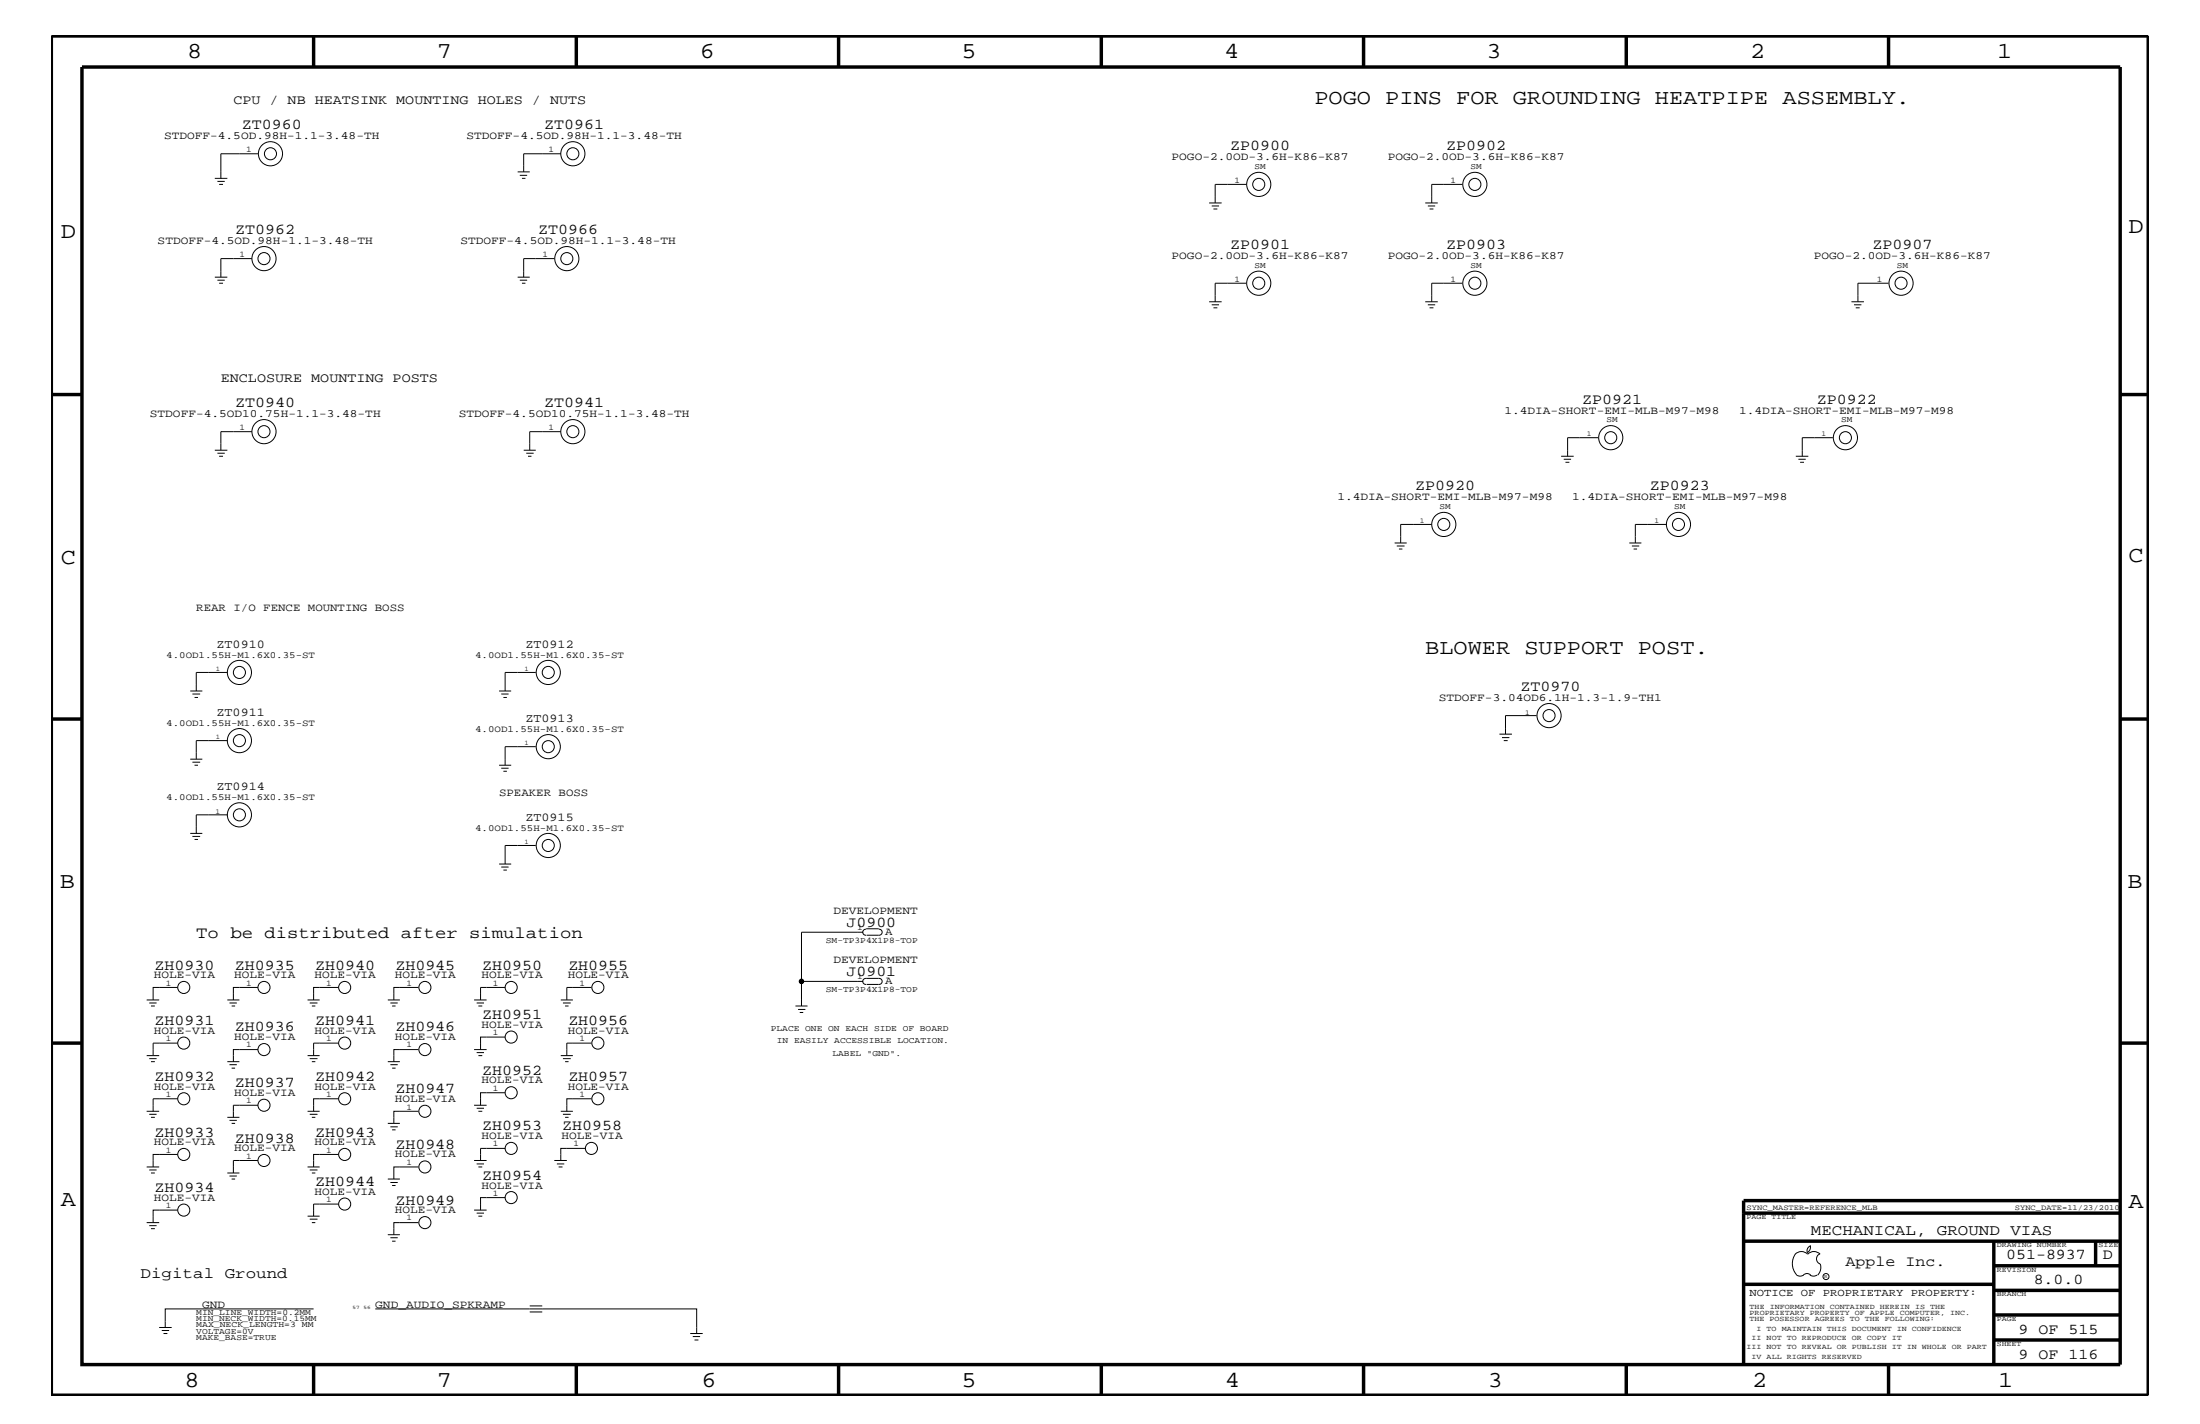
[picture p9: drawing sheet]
<svg xmlns="http://www.w3.org/2000/svg" width="432mm" height="279mm" viewBox="0 0 432 279" stroke-linecap="round" stroke-linejoin="round" font-family="sans-serif">
<g fill="none" stroke="#000" stroke-width=".2">
<path d="M42.2 35h2.4M42.7 35.6h1.4M43 36.2h.8M50.6 30.2h-7.3v4.8M101.6 33.7h2.4M102 34.4h1.5M102.4 35h.7M110.1 30.2h-7.3v3.5M237.3 39.8h2.5M244.6 36.2h-6.1v3.6M279.7 39.8h2.5M287 36.2h-6v3.6"/>
<path d="M42.2 54.4h2.4M42.7 55h1.4M43 55.6h.8M49.4 50.7h-6.1v3.7M101.6 54.4h2.4M102 55h1.5M102.4 55.6h.7M108.8 50.7h-6v3.7M237.3 59.2h2.5M237.8 40.4h1.5M237.8 59.8h1.5M238.2 41h.7"/>
<path d="M244.6 55.6h-6.1v3.6M279.7 59.2h2.5M280.2 40.4h1.5M280.2 59.8h1.5M280.6 41h.7M287 55.6h-6v3.6M363.4 59.2h2.4M363.9 59.8h1.4M370.7 55.6h-6v3.6M238.2 60.4h.7M280.6 60.4h.7M364.2 60.4h.8"/>
<path d="M42.2 88.3h2.4M42.7 88.9h1.4M43 89.5h.8M49.4 84.7h-6.1v3.6M102.8 88.3h2.4M103.3 88.9h1.4M103.6 89.5h.7M110.1 84.7h-6.1v3.6M306.4 89.5h2.5M306.9 90.1h1.5M307.3 90.7h.7M313.7 85.9h-6v3.6"/>
<path d="M352.5 89.5h2.4M353 90.1h1.4M353.3 90.7h.8M359.7 85.9h-6v3.6M273.7 106.5h2.4M274.2 107.1h1.5M274.6 107.7h.7M281 102.9h-6.1v3.6M319.8 106.5h2.4M320.3 107.1h1.4M320.6 107.7h.7M327.1 102.9h-6.1v3.6"/>
<path d="M37.3 135.6h2.4M37.8 136.2h1.5M38.2 136.8h.7M44.6 131.9h-6.1v3.7M98 135.6h2.3M98.4 136.2h1.4M98.8 136.8h.7M105.2 131.9h-6.1v3.7M37.3 149h2.4M37.8 149.5h1.5M38.2 150.1h.7M44.6 145.3h-6.1v3.7"/>
<path d="M44.6 159.9h-6.1v3.6M98 150.1h2.3M98.4 150.7h1.4M98.8 151.3h.7M105.2 146.5h-6.1v3.6M294.3 144h2.5M294.8 144.7h1.4M295.1 145.3h.8M301.6 140.4h-6.1v3.6M37.3 163.5h2.4M37.8 164.1h1.5M38.2 164.7h.7"/>
<path d="M98 169.5h2.3M98.4 170.1h1.4M98.8 170.7h.7M105.2 165.9h-6.1v3.6M28.8 196.2h2.4M29.3 196.8h1.4M29.6 197.4h.8M34.9 193.7h-4.8v2.5M44.6 196.2h2.4M45 196.8h1.5M45.5 197.4h.6M50.6 193.7h-4.8v2.5"/>
<path d="M60.4 196.2h2.3M60.8 196.8h1.5M61.2 197.4h.7M66.4 193.7h-4.8v2.5M76.1 196.2h2.4M76.6 196.8h1.5M77 197.4h.6M82.1 193.7h-4.8v2.5M93 196.2h2.5M93.6 196.8h1.4M93.9 197.4h.8M99.1 193.7h-4.8v2.5"/>
<path d="M110.1 196.2h2.3M110.5 196.8h1.5M110.9 197.4h.7M116.1 193.7h-4.8v2.5M156.1 197.4h2.4M156.6 198.1h1.5M157 198.7h.6M157.3 192.6v4.8M169.4 182.9h-12.1v9.7h12.1M170 182.3a.59 .59 0 0 0-.7 .6 .59 .59 0 0 0 .7 .6M170 193.1a.6 .6 0 0 1-.7-.5 .6 .6 0 0 1 .7-.6h2.5a.59 .59 0 0 1 .6 .6 .59 .59 0 0 1-.6 .5l-2.4 .1M170 182.2h2.5"/>
<path d="M172.5 182.3a.59 .59 0 0 1 .6 .6 .59 .59 0 0 1-.6 .6h-2.4M28.8 207.1h2.4M28.8 218h2.4M29.3 207.7h1.4M29.3 218.6h1.4M29.6 208.3h.8M29.6 219.2h.8M34.9 204.7h-4.8v2.4M34.9 215.6h-4.8v2.4M44.6 208.3h2.4M44.6 219.2h2.4M45 208.9h1.5"/>
<path d="M45 219.8h1.5M45.5 209.6h.6M50.6 205.9h-4.8v2.4M50.6 216.9h-4.8v2.3M60.4 207.1h2.3M60.4 218h2.3M60.8 207.7h1.5M60.8 218.6h1.5M61.2 208.3h.7M61.2 219.2h.7M66.4 215.6h-4.8v2.4M66.4 204.7h-4.8v2.4"/>
<path d="M76.1 208.3h2.4M76.6 208.9h1.5M77 209.6h.6M82.1 218h-4.8v2.4M82.1 205.9h-4.8v2.4M93 205.9h2.5M93 216.9h2.5M93.6 206.5h1.4M93.6 217.5h1.4M93.9 207.1h.8M93.9 218h.8M99.1 214.4h-4.8v2.5"/>
<path d="M99.1 203.5h-4.8v2.4M110.1 207.1h2.3M110.1 218h2.3M110.5 207.7h1.5M110.5 218.6h1.5M110.9 208.3h.7M110.9 219.2h.7M116.1 215.6h-4.8v2.4M116.1 204.7h-4.8v2.4M28.8 229h2.4M28.8 239.9h2.4M29.3 229.6h1.4"/>
<path d="M29.6 230.2h.8M34.9 237.4h-4.8v2.5M34.9 226.5h-4.8v2.5M44.6 230.2h2.4M45 230.7h1.5M45.5 220.4h.6M45.5 231.3h.6M50.6 227.7h-4.8v2.5M60.4 229h2.3M60.4 238.6h2.3M60.8 229.6h1.5M60.8 239.2h1.5"/>
<path d="M61.2 230.2h.7M61.2 239.9h.7M66.4 226.5h-4.8v2.5M66.4 236.2h-4.8v2.4M76.1 220.4h2.4M76.1 231.3h2.4M76.6 221.1h1.5M76.6 232h1.5M77 221.7h.6M77 232.6h.6M82.1 239.9h-4.8v2.4M82.1 229h-4.8v2.3"/>
<path d="M93 227.7h2.5M93 237.4h2.5M93.6 228.4h1.4M93.6 238h1.4M93.9 229h.8M93.9 238.6h.8M99.1 235h-4.8v2.4M99.1 225.3h-4.8v2.4M108.8 227.7h2.5M109.3 228.4h1.4M109.6 229h.8M114.9 225.3h-4.8v2.4"/>
<path d="M29.3 240.5h1.4M29.6 241.1h.8M61.6 256.8h-29.2v3.7M73.7 256.8h63v4.8M76.1 242.3h2.4M76.6 242.9h1.5M77 243.5h.6M104 257.4h2.4M104 256.2h2.4M352.3 246.1a1.69 1.69 0 0 1 2.5 0M352.4 246a3.3 3.3 0 0 0 .2 4.1M352.6 250.2l.7 .2 .7-.2"/>
<path d="M354 250.2l.7-.3 .7 .3M354.8 246.1a1.69 1.69 0 0 1 2.4 0M355.2 250.2l.7 .2 .7-.2M355.3 244.4v.3a1.18 1.18 0 0 1-.6 1.1M355.4 244.4a.99 .99 0 0 0-.6 1.4M357.2 246a1.04 1.04 0 0 0-.7 1 1.04 1.04 0 0 0 .7 1M357.3 248l.1 .7a2.11 2.11 0 0 1-.6 1.5M31.2 260.5h2.5M31.8 261.1h1.4M32.1 261.6h.8M135.5 261.6h2.4M136 262.2h1.4"/>
<path d="M136.3 262.9h.8"/>
<circle cx="53.1" cy="30.2" r="2.37"/>
<circle cx="53.1" cy="30.2" r="1.19"/>
<circle cx="112.4" cy="30.2" r="2.37"/>
<circle cx="112.4" cy="30.2" r="1.19"/>
<circle cx="247.1" cy="36.2" r="1.19"/>
<circle cx="247.1" cy="36.2" r="2.37"/>
<circle cx="289.5" cy="36.2" r="2.37"/>
<circle cx="289.5" cy="36.2" r="1.19"/>
<circle cx="51.8" cy="50.7" r="1.19"/>
<circle cx="51.8" cy="50.7" r="2.37"/>
<circle cx="111.3" cy="50.7" r="1.19"/>
<circle cx="111.3" cy="50.7" r="2.37"/>
<circle cx="247.1" cy="55.6" r="1.19"/>
<circle cx="247.1" cy="55.6" r="2.37"/>
<circle cx="289.5" cy="55.6" r="2.37"/>
<circle cx="289.5" cy="55.6" r="1.19"/>
<circle cx="373.1" cy="55.6" r="1.19"/>
<circle cx="373.1" cy="55.6" r="2.37"/>
<circle cx="51.8" cy="84.7" r="2.37"/>
<circle cx="51.8" cy="84.7" r="1.19"/>
<circle cx="112.4" cy="84.7" r="2.37"/>
<circle cx="112.4" cy="84.7" r="1.19"/>
<circle cx="316.1" cy="85.9" r="1.19"/>
<circle cx="316.1" cy="85.9" r="2.37"/>
<circle cx="362.2" cy="85.9" r="1.19"/>
<circle cx="362.2" cy="85.9" r="2.37"/>
<circle cx="283.4" cy="102.9" r="1.19"/>
<circle cx="283.4" cy="102.9" r="2.37"/>
<circle cx="329.4" cy="102.9" r="2.37"/>
<circle cx="329.4" cy="102.9" r="1.19"/>
<circle cx="47" cy="131.9" r="1.19"/>
<circle cx="47" cy="131.9" r="2.37"/>
<circle cx="107.6" cy="131.9" r="1.19"/>
<circle cx="107.6" cy="131.9" r="2.37"/>
<circle cx="47" cy="159.9" r="1.19"/>
<circle cx="47" cy="145.3" r="1.19"/>
<circle cx="47" cy="159.9" r="2.37"/>
<circle cx="47" cy="145.3" r="2.37"/>
<circle cx="107.6" cy="146.5" r="1.19"/>
<circle cx="107.6" cy="146.5" r="2.37"/>
<circle cx="304" cy="140.4" r="2.37"/>
<circle cx="304" cy="140.4" r="1.19"/>
<circle cx="107.6" cy="165.9" r="1.19"/>
<circle cx="107.6" cy="165.9" r="2.37"/>
<circle cx="36.1" cy="193.7" r="1.19"/>
<circle cx="51.8" cy="193.7" r="1.19"/>
<circle cx="67.6" cy="193.7" r="1.19"/>
<circle cx="83.4" cy="193.7" r="1.19"/>
<circle cx="100.3" cy="193.7" r="1.19"/>
<circle cx="117.3" cy="193.7" r="1.19"/>
<circle cx="157.3" cy="192.6" r=".42"/>
<circle cx="36.1" cy="215.6" r="1.19"/>
<circle cx="36.1" cy="204.7" r="1.19"/>
<circle cx="51.8" cy="216.9" r="1.19"/>
<circle cx="51.8" cy="205.9" r="1.19"/>
<circle cx="67.6" cy="215.6" r="1.19"/>
<circle cx="67.6" cy="204.7" r="1.19"/>
<circle cx="83.4" cy="218" r="1.19"/>
<circle cx="83.4" cy="205.9" r="1.19"/>
<circle cx="100.3" cy="203.5" r="1.19"/>
<circle cx="100.3" cy="214.4" r="1.19"/>
<circle cx="117.3" cy="215.6" r="1.19"/>
<circle cx="117.3" cy="204.7" r="1.19"/>
<circle cx="36.1" cy="226.5" r="1.19"/>
<circle cx="36.1" cy="237.4" r="1.19"/>
<circle cx="51.8" cy="227.7" r="1.19"/>
<circle cx="67.6" cy="226.5" r="1.19"/>
<circle cx="67.6" cy="236.2" r="1.19"/>
<circle cx="83.4" cy="239.9" r="1.19"/>
<circle cx="83.4" cy="229" r="1.19"/>
<circle cx="100.3" cy="235" r="1.19"/>
<circle cx="100.3" cy="225.3" r="1.19"/>
<circle cx="116.1" cy="225.3" r="1.19"/>
<circle cx="358.4" cy="250.5" r=".59"/>
</g>
<g fill="none" stroke="#000" stroke-width=".68" stroke-linecap="butt">
<path d="M10.1 7.1h411.5v266.7h-411.5zM16.1 13.2h400v254.5h-400zM61.6 7.1v6.1M113.1 7.1v6.1M164.6 7.1v6.1M216.2 7.1v6.1M267.6 7.1v6.1M319.2 7.1v6.1M370.7 7.1v6.1M10.1 77.4h6M416.1 77.4h5.5M10.1 141.1h6"/>
<path d="M416.1 141.1h5.5M10.1 204.7h6M416.1 204.7h5.5M342.2 238h73.9M416.1 235.6h-73.9v32.1M342.2 243.5h73.9M342.2 252h49.1M391.3 243.5v24.2M391.3 258h24.8M391.3 253.2h24.8M391.3 248.4h24.8M411.3 243.5v4.9"/>
<path d="M61.6 267.7v6.1M113.1 267.7v6.1M164.6 267.7v6.1M216.2 268v5.8M267.6 267.7v6.1M319.2 267.7v6.1M370.7 267.7v6.1M391.3 262.9h24.8"/>
</g>
<circle cx="157.3" cy="192.6" r=".42" fill="#000"/>
<g font-size="4.5">
<text x="36.7" y="11.5">8</text>
<text x="85.8" y="11.5">7</text>
<text x="137.3" y="11.5">6</text>
<text x="188.7" y="11.5">5</text>
<text x="240.3" y="11.5">4</text>
<text x="291.8" y="11.5">3</text>
<text x="343.5" y="11.5">2</text>
<text x="392" y="11.5">1</text>
<text x="11.9" y="46.8">D</text>
<text x="417.7" y="45.7">D</text>
<text x="11.9" y="110.6">C</text>
<text x="417.7" y="110.3">C</text>
<text x="11.8" y="174.3">B</text>
<text x="417.6" y="174.2">B</text>
<text x="11.9" y="236.7">A</text>
<text x="417.7" y="237.1">A</text>
<text x="36.2" y="272.1">8</text>
<text x="85.8" y="272.1">7</text>
<text x="137.7" y="272.1">6</text>
<text x="188.7" y="272.1">5</text>
<text x="240.4" y="272.1">4</text>
<text x="292" y="272.1">3</text>
<text x="343.9" y="272.1">2</text>
<text x="392.2" y="272.1">1</text>
</g>
<g font-size="4.1">
<text x="258" y="20.4">POGO PINS FOR GROUNDING HEATPIPE ASSEMBLY.</text>
<text x="279.7" y="128.3">BLOWER SUPPORT POST.</text>
</g>
<text font-size="3.3" x="38.5" y="184.1">To be distributed after simulation</text>
<g font-size="3">
<text x="47.5" y="25.3">ZT0960</text>
<text x="106.8" y="25.3">ZT0961</text>
<text x="241.4" y="29.5">ZP0900</text>
<text x="283.8" y="29.5">ZP0902</text>
<text x="46.2" y="45.9">ZT0962</text>
<text x="105.6" y="45.9">ZT0966</text>
<text x="241.4" y="48.9">ZP0901</text>
<text x="283.8" y="48.9">ZP0903</text>
<text x="367.5" y="48.9">ZP0907</text>
<text x="46.2" y="79.9">ZT0940</text>
<text x="106.8" y="79.9">ZT0941</text>
<text x="310.5" y="79.2">ZP0921</text>
<text x="356.6" y="79.2">ZP0922</text>
<text x="277.7" y="96.2">ZP0920</text>
<text x="323.8" y="96.2">ZP0923</text>
<text x="298.4" y="135.6">ZT0970</text>
<text x="166.2" y="181.8">J0900</text>
<text x="30.4" y="190.3">ZH0930</text>
<text x="46.1" y="190.3">ZH0935</text>
<text x="61.8" y="190.3">ZH0940</text>
<text x="77.6" y="190.3">ZH0945</text>
<text x="94.6" y="190.3">ZH0950</text>
<text x="111.5" y="190.3">ZH0955</text>
<text x="166.2" y="191.5">J0901</text>
<text x="30.4" y="201.2">ZH0931</text>
<text x="46.1" y="202.4">ZH0936</text>
<text x="61.8" y="201.2">ZH0941</text>
<text x="77.6" y="202.4">ZH0946</text>
<text x="94.6" y="200">ZH0951</text>
<text x="111.5" y="201.2">ZH0956</text>
<text x="30.4" y="212.1">ZH0932</text>
<text x="46.1" y="213.3">ZH0937</text>
<text x="61.8" y="212.1">ZH0942</text>
<text x="77.6" y="214.5">ZH0947</text>
<text x="94.6" y="210.8">ZH0952</text>
<text x="111.5" y="212.1">ZH0957</text>
<text x="94.6" y="221.8">ZH0953</text>
<text x="110.4" y="221.8">ZH0958</text>
<text x="30.4" y="223">ZH0933</text>
<text x="46.1" y="224.2">ZH0938</text>
<text x="61.8" y="223">ZH0943</text>
<text x="77.6" y="225.4">ZH0948</text>
<text x="30.4" y="233.9">ZH0934</text>
<text x="61.8" y="232.7">ZH0944</text>
<text x="94.6" y="231.5">ZH0954</text>
<text x="77.6" y="236.3">ZH0949</text>
<text x="355.4" y="242.3">MECHANICAL, GROUND VIAS</text>
<text x="27.6" y="250.7">Digital Ground</text>
<text x="362.2" y="248.4">Apple Inc.</text>
<text x="393.7" y="247.1">051-8937</text>
<text x="399.2" y="252">8.0.0</text>
<text x="412.7" y="247.1">D</text>
<text x="396.2" y="261.6">9 OF 515</text>
<text x="396.2" y="266.6">9 OF 116</text>
</g>
<g font-size="2.6">
<text x="45.8" y="20.4">CPU / NB HEATSINK MOUNTING HOLES / NUTS</text>
<text x="43.3" y="75">ENCLOSURE MOUNTING POSTS</text>
</g>
<g font-size="2.4">
<text x="42.5" y="127.1">ZT0910</text>
<text x="103.1" y="127.1">ZT0912</text>
<text x="42.5" y="140.4">ZT0911</text>
<text x="103.1" y="141.7">ZT0913</text>
<text x="42.5" y="155">ZT0914</text>
<text x="103.1" y="161.1">ZT0915</text>
</g>
<g font-size="2.2">
<text x="32.2" y="27.2">STDOFF-4.5OD.98H-1.1-3.48-TH</text>
<text x="91.6" y="27.2">STDOFF-4.5OD.98H-1.1-3.48-TH</text>
<text x="230" y="31.4">POGO-2.0OD-3.6H-K86-K87</text>
<text x="272.4" y="31.4">POGO-2.0OD-3.6H-K86-K87</text>
<text x="30.9" y="47.9">STDOFF-4.5OD.98H-1.1-3.48-TH</text>
<text x="90.4" y="47.9">STDOFF-4.5OD.98H-1.1-3.48-TH</text>
<text x="230" y="50.8">POGO-2.0OD-3.6H-K86-K87</text>
<text x="272.4" y="50.8">POGO-2.0OD-3.6H-K86-K87</text>
<text x="356" y="50.8">POGO-2.0OD-3.6H-K86-K87</text>
<text x="29.4" y="81.7">STDOFF-4.5OD10.75H-1.1-3.48-TH</text>
<text x="90" y="81.7">STDOFF-4.5OD10.75H-1.1-3.48-TH</text>
<text x="295.3" y="81.1">1.4DIA-SHORT-EMI-MLB-M97-M98</text>
<text x="341.3" y="81.1">1.4DIA-SHORT-EMI-MLB-M97-M98</text>
<text x="262.5" y="98.2">1.4DIA-SHORT-EMI-MLB-M97-M98</text>
<text x="308.6" y="98.2">1.4DIA-SHORT-EMI-MLB-M97-M98</text>
<text x="38.5" y="119.8">REAR I/O FENCE MOUNTING BOSS</text>
<text x="282.4" y="137.5">STDOFF-3.04OD6.1H-1.3-1.9-TH1</text>
<text x="98" y="156.2">SPEAKER BOSS</text>
<text x="163.6" y="179.3">DEVELOPMENT</text>
<text x="173.7" y="183.4">A</text>
<text x="30.2" y="192">HOLE-VIA</text>
<text x="46" y="192">HOLE-VIA</text>
<text x="61.7" y="192">HOLE-VIA</text>
<text x="77.5" y="192">HOLE-VIA</text>
<text x="94.5" y="192">HOLE-VIA</text>
<text x="111.4" y="192">HOLE-VIA</text>
<text x="163.6" y="188.9">DEVELOPMENT</text>
<text x="173.7" y="193.1">A</text>
<text x="30.2" y="202.9">HOLE-VIA</text>
<text x="61.7" y="202.9">HOLE-VIA</text>
<text x="94.5" y="201.7">HOLE-VIA</text>
<text x="111.4" y="202.9">HOLE-VIA</text>
<text x="46" y="204.1">HOLE-VIA</text>
<text x="77.5" y="204.1">HOLE-VIA</text>
<text x="30.2" y="213.8">HOLE-VIA</text>
<text x="46" y="215">HOLE-VIA</text>
<text x="61.7" y="213.8">HOLE-VIA</text>
<text x="94.5" y="212.5">HOLE-VIA</text>
<text x="111.4" y="213.8">HOLE-VIA</text>
<text x="77.5" y="216.2">HOLE-VIA</text>
<text x="30.2" y="224.7">HOLE-VIA</text>
<text x="46" y="225.9">HOLE-VIA</text>
<text x="61.7" y="224.7">HOLE-VIA</text>
<text x="77.5" y="227.1">HOLE-VIA</text>
<text x="94.5" y="223.5">HOLE-VIA</text>
<text x="110.2" y="223.5">HOLE-VIA</text>
<text x="94.5" y="233.2">HOLE-VIA</text>
<text x="30.2" y="235.6">HOLE-VIA</text>
<text x="61.7" y="234.4">HOLE-VIA</text>
<text x="77.5" y="238">HOLE-VIA</text>
<text x="39.7" y="256.6">GND</text>
<text x="73.7" y="256.6">GND_AUDIO_SPKRAMP</text>
</g>
<text font-size="2.1" x="343.4" y="254.4">NOTICE OF PROPRIETARY PROPERTY:</text>
<g font-size="1.9">
<text x="32.6" y="129.1">4.0OD1.55H-M1.6X0.35-ST</text>
<text x="93.3" y="129.1">4.0OD1.55H-M1.6X0.35-ST</text>
<text x="32.6" y="142.4">4.0OD1.55H-M1.6X0.35-ST</text>
<text x="93.3" y="143.6">4.0OD1.55H-M1.6X0.35-ST</text>
<text x="32.6" y="156.9">4.0OD1.55H-M1.6X0.35-ST</text>
<text x="93.3" y="163">4.0OD1.55H-M1.6X0.35-ST</text>
</g>
<g font-size="1.7">
<text x="48.3" y="29.9">1</text>
<text x="107.7" y="29.9">1</text>
<text x="242.3" y="35.9">1</text>
<text x="246.2" y="33.1">SM</text>
<text x="284.7" y="35.9">1</text>
<text x="288.6" y="33.1">SM</text>
<text x="47" y="50.5">1</text>
<text x="106.5" y="50.5">1</text>
<text x="246.2" y="52.5">SM</text>
<text x="288.6" y="52.5">SM</text>
<text x="372.3" y="52.5">SM</text>
<text x="242.3" y="55.3">1</text>
<text x="284.7" y="55.3">1</text>
<text x="368.3" y="55.3">1</text>
<text x="315.3" y="82.8">SM</text>
<text x="361.4" y="82.8">SM</text>
<text x="47" y="84.4">1</text>
<text x="107.7" y="84.4">1</text>
<text x="282.5" y="99.9">SM</text>
<text x="328.6" y="99.9">SM</text>
<text x="162.1" y="184.9">SM-TP3P4X1P8-TOP</text>
<text x="168.2" y="182.4">1</text>
<text x="32.6" y="193.4">1</text>
<text x="48.3" y="193.4">1</text>
<text x="64.1" y="193.4">1</text>
<text x="79.8" y="193.4">1</text>
<text x="96.7" y="193.4">1</text>
<text x="113.7" y="193.4">1</text>
<text x="162.1" y="194.7">SM-TP3P4X1P8-TOP</text>
<text x="168.2" y="192.1">1</text>
<text x="96.7" y="203.1">1</text>
<text x="151.3" y="202.3">PLACE ONE ON EACH SIDE OF BOARD</text>
<text x="32.6" y="204.3">1</text>
<text x="48.3" y="205.5">1</text>
<text x="64.1" y="204.3">1</text>
<text x="79.8" y="205.5">1</text>
<text x="113.7" y="204.3">1</text>
<text x="152.5" y="204.7">IN EASILY ACCESSIBLE LOCATION.</text>
<text x="163.4" y="207.1">LABEL &quot;GND&quot;.</text>
<text x="32.6" y="215.3">1</text>
<text x="64.1" y="215.3">1</text>
<text x="96.7" y="214.1">1</text>
<text x="113.7" y="215.3">1</text>
<text x="48.3" y="216.4">1</text>
<text x="79.8" y="217.7">1</text>
<text x="32.6" y="226.2">1</text>
<text x="48.3" y="227.4">1</text>
<text x="64.1" y="226.2">1</text>
<text x="96.7" y="224.9">1</text>
<text x="112.6" y="224.9">1</text>
<text x="79.8" y="228.5">1</text>
<text x="32.6" y="237.1">1</text>
<text x="64.1" y="235.8">1</text>
<text x="79.8" y="239.5">1</text>
<text x="96.7" y="234.6">1</text>
<text x="38.5" y="260.5">MAX_NECK_LENGTH=3 MM</text>
<text x="38.5" y="261.6">VOLTAGE=0V</text>
<text x="38.5" y="262.9">MAKE_BASE=TRUE</text>
<text x="38.5" y="259.3">MIN_NECK_WIDTH=0.15MM</text>
<text x="38.5" y="258">MIN_LINE_WIDTH=0.2MM</text>
</g>
<g font-size="1.5">
<text x="342.8" y="237.4">SYNC_MASTER=REFERENCE_MLB</text>
<text x="395.5" y="237.4">SYNC_DATE=11/23/2010</text>
</g>
<g font-size="1.4">
<text x="311.4" y="85.6">1</text>
<text x="357.5" y="85.6">1</text>
<text x="278.7" y="102.6">1</text>
<text x="324.7" y="102.6">1</text>
<text x="42.3" y="131.7">1</text>
<text x="103" y="131.7">1</text>
<text x="299.3" y="140.2">1</text>
<text x="42.3" y="145.1">1</text>
<text x="103" y="146.2">1</text>
<text x="42.3" y="159.6">1</text>
<text x="103" y="165.6">1</text>
<text x="342.8" y="239.2">PAGE TITLE</text>
<text x="391.9" y="244.7">DRAWING NUMBER</text>
<text x="411.9" y="244.7">SIZE</text>
<text x="391.9" y="249.5">REVISION</text>
<text x="343.4" y="256.8">THE INFORMATION CONTAINED HEREIN IS THE</text>
<text x="391.9" y="254.4">BRANCH</text>
<text x="343.4" y="259.3">THE POSESSOR AGREES TO THE FOLLOWING:</text>
<text x="343.4" y="258">PROPRIETARY PROPERTY OF APPLE COMPUTER, INC.</text>
<text x="343.8" y="262.9">II NOT TO REPRODUCE OR COPY IT</text>
<text x="344.8" y="261.1">I TO MAINTAIN THIS DOCUMENT IN CONFIDENCE</text>
<text x="391.9" y="259.3">PAGE</text>
<text x="342.8" y="264.7">III NOT TO REVEAL OR PUBLISH IT IN WHOLE OR PART</text>
<text x="343.8" y="266.6">IV ALL RIGHTS RESERVED</text>
<text x="391.9" y="264.1">SHEET</text>
</g>
<g font-size="1">
<text x="358.1" y="250.7">R</text>
<text x="69.2" y="256.8">57</text>
<text x="71.4" y="256.8">56</text>
</g>
</svg>
